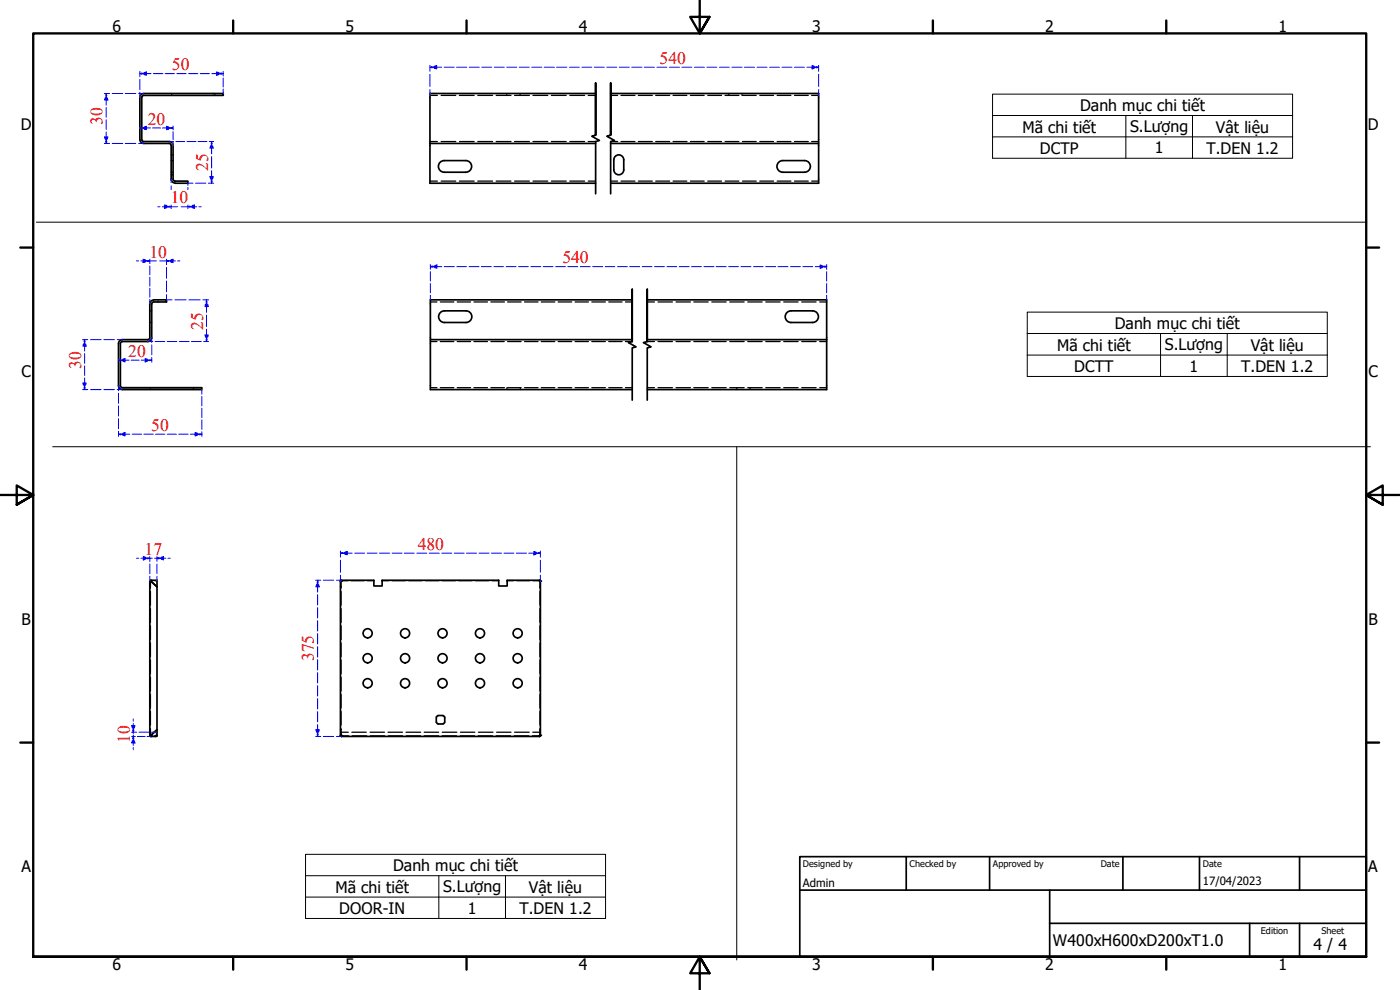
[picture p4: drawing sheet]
<svg xmlns="http://www.w3.org/2000/svg" width="420mm" height="297mm" viewBox="0 0 420 297" stroke-linecap="round" stroke-linejoin="round" font-family="sans-serif">
<!-- layer: Hidden (ISO) -->
<g fill="none" stroke="#000" stroke-width=".38">
<path d="M51.5 28.1v.1M51.5 28.4v.2M64.5 28.1v.1M64.5 28.4v.2M129 28.6h2.3M132.4 28.6h4.4M137.9 28.6h4.4M143.4 28.6h4.4M148.9 28.6h4.5M152.1 28.1v.1M152.1 28.4v.2M154.4 28.6h4.5"/>
<path d="M156.1 28.1v.1M156.1 28.4v.2M160 28.6h4.4M165.5 28.6h4.4M171 28.6h4.5M176.5 28.6h2.3M183.3 28.6h2.1M186.4 28.6h4.2M191.6 28.6h4.2M196.8 28.6h4.2M202 28.6h4.1M207.2 28.6h4.1"/>
<path d="M212.4 28.6h4.1M217.6 28.6h4.1M218.7 28.1v.1M218.7 28.4v.2M222.7 28.1v.1M222.7 28.4v.2M222.8 28.6h4.1M228 28.6h4.2M233.2 28.6h4.2M238.4 28.6h4.2M243.6 28.6h2.1M51.4 48.2h.2"/>
<path d="M51.4 51.7h.2M51.4 52.4h.2M51.4 46.5h.2M51.8 48.2h.1M51.8 51.7h.1M51.8 52.4h.1M51.8 46.5h.1M129 54.3h2.3M129 42.5h2.3M132.4 54.3h4.4M132.4 42.5h4.4M137.9 54.3h4.4"/>
<path d="M137.9 42.5h4.4M143.4 54.3h4.4M143.4 42.5h4.4M148.9 54.3h4.5M148.9 42.5h4.5M154.4 54.3h4.5M154.4 42.5h4.5M160 54.3h4.4M160 42.5h4.4M165.5 54.3h4.4M165.5 42.5h4.4M171 54.3h4.5"/>
<path d="M171 42.5h4.5M176.5 54.3h2.3M176.5 42.5h2.3M183.3 54.3h2.1M183.3 42.5h2.1M186.4 54.3h4.2M186.4 42.5h4.2M191.6 54.3h4.2M191.6 42.5h4.2M196.8 54.3h4.2M196.8 42.5h4.2M202 54.3h4.1"/>
<path d="M202 42.5h4.2M207.2 54.3h4.1M207.2 42.5h4.1M212.4 54.3h4.1M212.4 42.5h4.1M217.6 54.3h4.1M217.6 42.5h4.1M222.8 54.3h4.1M222.8 42.5h4.1M228 54.3h4.2M228 42.5h4.2M233.2 54.3h4.2"/>
<path d="M233.2 42.5h4.2M238.4 54.3h4.2M238.4 42.5h4.2M243.6 54.3h2.1M243.6 42.5h2.1M45 96.8h.1M45 93.3h.1M45.3 96.8h.2M45.3 93.3h.2M129.2 90.6h1.9M132.1 90.6h4.1M137.2 90.6h4"/>
<path d="M142.2 90.6h4.1M147.3 90.6h4.1M152.3 90.6h4.1M157.4 90.6h4.1M162.4 90.6h4.1M167.5 90.6h4.1M172.6 90.6h4M177.6 90.6h4.1M182.7 90.6h4M187.7 90.6h2M194.2 90.6h2.2M197.5 90.6h4.3"/>
<path d="M202.9 90.6h4.3M208.2 90.6h4.3M213.6 90.6h4.3M219 90.6h4.3M224.4 90.6h4.3M229.8 90.6h4.3M235.2 90.6h4.3M240.6 90.6h4.3M246 90.6h2.1M45.1 116.3v.2M45.1 116.7v.2M58 116.3v.2"/>
<path d="M58 116.7v.2M129.2 116.3h1.9M129.2 102.5h1.9M132.1 116.3h4.1M132.1 102.5h4.1M137.2 116.3h4M137.2 102.5h4M142.2 116.3h4.1M142.2 102.5h4.1M147.3 116.3h4.1M147.3 102.5h4M152.1 116.3v.2"/>
<path d="M152.1 116.7v.2M152.3 116.3h4.1M152.3 102.5h4.1M156.1 116.3v.2M156.1 116.7v.2M157.4 116.3h4.1M157.4 102.5h4.1M162.4 116.3h4.1M162.4 102.5h4.1M167.5 116.3h4.1M167.5 102.5h4.1M172.6 116.3h4"/>
<path d="M172.6 102.5h4M177.6 116.3h4.1M177.6 102.5h4.1M182.7 116.3h4M182.7 102.5h4M187.7 116.3h2M187.7 102.5h2M194.2 116.3h2.2M194.2 102.5h2.2M197.5 116.3h4.3M197.5 102.5h4.3M202.9 116.3h4.3"/>
<path d="M202.9 102.5h4.2M208.2 116.3h4.3M208.2 102.5h4.3M213.6 116.3h4.3M213.6 102.5h4.3M219 116.3h4.3M219 102.5h4.3M221.1 116.3v.2M221.1 116.7v.2M224.4 116.3h4.3M224.4 102.5h4.3M225.1 116.3v.2"/>
<path d="M225.1 116.7v.2M229.8 116.3h4.3M229.8 102.5h4.3M235.2 116.3h4.3M235.2 102.5h4.3M240.6 116.3h4.3M240.6 102.5h4.3M246 116.3h2.1M246 102.5h2.1M45 175.8h.1M45.1 174.4v2.1M45.1 177.5v4.1"/>
<path d="M45.3 174.2h.6M46.5 174.2h.6M102.2 176.1h.2M102.2 174.4h.2M102.4 174.4h.1M102.4 174.4v2.1M102.4 177.5v4.1M102.5 174.2h2M105.4 174.2h3.9M110.2 174.2h2M114.7 174.2h2M117.7 174.2h4"/>
<path d="M122.7 174.2h4M127.7 174.2h4M132.7 174.2h4M137.7 174.2h4M142.7 174.2h4M147.7 174.2h2M152.2 174.2h1.9M155.1 174.2h3.9M160 174.2h1.9M162 174.4h.1M162.1 176.1h.1M162.1 174.4h.1"/>
<path d="M162.1 174.4v2.1M162.1 177.5v4.1M45 188.6h.1M45 191.4h.1M45 196.1h.1M45 198.9h.1M45.1 182.6v4.1M45.1 187.8v4.1M45.1 192.9v4.1M45.1 198v4.2M102.4 182.6v4.1M102.4 187.8v4.1"/>
<path d="M102.4 192.9v4.1M102.4 198v4.2M162.1 182.6v4.1M162.1 187.8v4.1M162.1 192.9v4.1M162.1 198v4.2M45 217.2h.1M45 214.7h.1M45 203.6h.1M45 206.4h.1M45.1 203.2v4.1M45.1 208.3v4.2"/>
<path d="M45.1 213.5v4M45.1 218.6v2M47.1 219.7h-.2v.3M102.2 218.9h.1M102.3 218.9h.1M102.4 219.7h2.1M102.4 203.2v4.1M102.4 208.3v4.1M102.4 213.5v4M102.4 218.6v2M105.6 219.7h4.3M111.1 219.7h4.3"/>
<path d="M116.5 219.7h4.3M121.9 219.7h4.3M127.3 219.7h4.3M132.7 219.7h4.4M138.2 219.7h4.3M143.6 219.7h4.4M149 219.7h4.4M154.4 219.7h4.4M159.9 219.7h2.2M162.1 218.9h.1M162.1 203.2v4.1M162.1 208.3v4.1"/>
<path d="M162.1 213.5v4M162.1 218.6v2M45.3 220.8h.5M46.3 220.8h.5M46.8 220.8h.1M46.8 220.8v.2M46.9 220.6l.1 .1M46.9 220.6v.1M46.9 220.3v.3M102.2 220.6h.2M102.4 220.6h.1M102.4 220.7v.1"/>
<path d="M102.4 220.9l.1 .1M102.5 220.8h2.1M105.7 220.8h4.3M111.1 220.8h4.3M116.5 220.8h4.3M121.9 220.8h4.3M127.3 220.8h4.3M132.7 220.8h4.3M138.1 220.8h4.3M143.5 220.8h4.3M148.9 220.8h4.3M154.3 220.8h4.4"/>
<path d="M159.8 220.8h2.1M161.9 220.9v.1M162 220.6h.1M162 220.7v.1M162.1 220.6h.1"/>
</g>
<!-- layer: Break Line (ISO) -->
<path d="M178.8 40.6v-15.7v15.7l-1.2 .3 2.3 1.2-1.1 .4v15.7M183.3 40.6v-15.7v15.7l-1.2 .3 2.3 1.2-1.1 .4v15.7M189.7 102.5v-15.7v15.7l-1.1 .3 2.3 1.3-1.2 .3v15.7M194.2 102.5v-15.7v15.7l-1.1 .3 2.3 1.3-1.2 .3v15.7" fill="none" stroke="#000" stroke-width=".51"/>
<!-- layer: Visible (ISO) -->
<g fill="none" stroke="#000" stroke-width=".51">
<path d="M43.1 28.1h-.3a1.18 1.18 0 0 0-.8 1.2v12.6l.5 .9 .6 .2M43.1 28.6l-.4 .2-.2 .5v12.6l.2 .4 .4 .2M43.2 28.1h23.8v.5h-23.8M178.8 28.1h-49.8v14.9M183.3 28.1h62.4v14.9M43.2 43h7.5M43.2 42.5h7.5M50.8 43l.4 .2 .2 .4v10.2M50.8 42.5l.7 .2 .4 .9v10.2M51.4 53.7l.5 1 .6 .2M51.9 53.7l.2 .5 .4 .1M52.6 54.3h3.8v.7h-3.8"/>
<path d="M129 43v12h49.8M129 43h49.8M133.3 51.7h6.5M133.3 48.2h6.5M133.3 48.2a1.75 1.75 0 0 0-1.7 1.7 1.75 1.75 0 0 0 1.7 1.8M139.8 48.2a1.75 1.75 0 0 1 1.7 1.7 1.75 1.75 0 0 1-1.7 1.8M183.3 43h62.4v12h-62.4M184.8 46.8a1.49 1.49 0 0 1 2.4 1.1v3a1.49 1.49 0 0 1-1.5 1.5 1.49 1.49 0 0 1-1.5-1.5v-2.9zM233.7 48.7l1.2-.5h6.6a1.75 1.75 0 0 1 1.7 1.7 1.75 1.75 0 0 1-1.7 1.8h-6.6a1.75 1.75 0 0 1-1.6-1.1 1.75 1.75 0 0 1 .4-1.9zM45 91.2v10.1l-.2 .4-.4 .2M45.5 91.2v10.1l-.2 .7-.9 .5M46.1 90l-.7 .3-.4 .9"/>
<path d="M46.2 90h3.8v.6h-3.8l-.5 .2-.2 .4M133.3 93.3h6.6M133.3 96.8h6.6M133.4 93.3a1.75 1.75 0 0 0-1.8 1.7 1.75 1.75 0 0 0 1.8 1.8M139.9 93.3a1.75 1.75 0 0 1 1.7 1.7 1.75 1.75 0 0 1-1.7 1.8M189.7 90h-60.5v11.9h60.5M194.2 90h53.9v11.9M243.9 93.3a1.75 1.75 0 0 1 1.7 1.7 1.75 1.75 0 0 1-1.7 1.8M243.9 93.3h-6.5a1.75 1.75 0 0 0-1.8 1.7 1.75 1.75 0 0 0 1.8 1.8h6.5M44.4 101.9l-8 .1a1.18 1.18 0 0 0-.8 1.1v13a1.18 1.18 0 0 0 1.2 .8h23.8v-.6h-23.8l-.5-.2-.2-.4 .1-12.9 .5-.3h7.7M129.2 101.9v15h60.5M194.2 101.9h53.9"/>
<path d="M248.1 101.9v15h-53.9M45 174.4v46.2M45 174.4h.1M45.1 174.4h.2M45.3 174.1v.3h-.3M45.3 174.1v.3M45.3 174.1h1.8v44.8l-1.8 1.7 1.8-1.7v1.8l-.3 .3 .3-.4M45.3 174.4l1.8 1.7M45.3 174.1l-.3 .3M45.3 174.2l-.2 .2M102.2 174.4v46.2M102.5 174.1h9.7v1.7h2.5v-1.7h35v1.7h2.5v-1.7h9.7"/>
<path d="M102.5 174.1l-.3 .3M102.5 174.2l-.3 .2M102.5 174.1v.3h-.3M161.9 174.1l.3 .3h-.3zM161.9 174.2l.3 .2v46.2M130.9 215.2v1.5M131 216.7l.5 .5M131.4 217.2h1.6M131.4 214.7h1.6M131.5 214.7l-.5 .5M132.9 214.7l.5 .5M133.4 216.7l-.5 .5"/>
<path d="M133.5 215.2v1.5M45 220.6h.1M45 220.7l.3 .3M45.1 220.7l.2 .1M45.3 220.6v.4zM45.3 221h1.5M102.2 220.6l.3 .4M102.2 220.6h.2M102.4 220.6l.1 .4M102.4 220.6v.1M102.5 221h59.4M162.1 220.6l-.2 .2"/>
<path d="M162.1 220.6h.1M162.1 220.6l-.1 .1M162.2 220.6l-.3 .4M162.2 220.6h-.3v.4"/>
<circle cx="110.3" cy="197.5" r="1.37"/>
<circle cx="110.3" cy="190" r="1.37"/>
<circle cx="121.6" cy="190" r="1.37"/>
<circle cx="121.6" cy="197.5" r="1.37"/>
<circle cx="132.8" cy="197.5" r="1.37"/>
<circle cx="132.8" cy="190" r="1.37"/>
<circle cx="144" cy="197.5" r="1.37"/>
<circle cx="144" cy="190" r="1.37"/>
<circle cx="155.4" cy="197.5" r="1.37"/>
<circle cx="155.4" cy="190" r="1.37"/>
<circle cx="110.3" cy="205" r="1.37"/>
<circle cx="121.6" cy="205" r="1.37"/>
<circle cx="132.8" cy="205" r="1.37"/>
<circle cx="144" cy="205" r="1.37"/>
<circle cx="155.4" cy="205" r="1.37"/>
</g>
<!-- layer: Hidden (ISO) -->
<g fill="#000">
<circle cx="102.4" cy="174.4" r=".19"/>
<circle cx="161.9" cy="174.4" r=".19"/>
<circle cx="162.1" cy="174.4" r=".19"/>
<circle cx="102.4" cy="220.6" r=".19"/>
<circle cx="161.9" cy="220.6" r=".19"/>
</g>
<!-- layer: Visible (ISO) -->
<g fill="#000">
<circle cx="102.2" cy="174.4" r=".25"/>
<circle cx="102.4" cy="174.4" r=".25"/>
<circle cx="162.1" cy="174.4" r=".25"/>
<circle cx="162.2" cy="174.4" r=".25"/>
<circle cx="102.2" cy="220.6" r=".25"/>
<circle cx="102.4" cy="220.6" r=".25"/>
<circle cx="162.1" cy="220.6" r=".25"/>
<circle cx="162.2" cy="220.6" r=".25"/>
</g>
<!-- layer: Symbol (ISO) -->
<g fill="none" stroke="#000" stroke-width=".3">
<path d="M297.9 34.7v-6.5h90v6.5M297.9 34.7h90v6.4M297.9 34.7v12.8h90v-6.4M337.9 34.7v12.8M357.9 34.7v12.8M297.9 41.1h90M308.3 100.1v-6.5h90v6.5M308.3 100.1h90v6.4M308.3 100.1v12.9h90v-6.5M308.3 106.5h90M348.3 100.1v12.9M368.3 100.1v12.9"/>
<path d="M91.7 262.7v-6.4h90v6.4M91.7 262.7h90v6.5M91.7 262.7v12.9h90v-6.4M91.7 269.2h90M131.7 262.7v12.9M151.7 262.7v12.9"/>
</g>
<!-- layer: Border (ISO) -->
<g fill="none" stroke="#000" stroke-width=".7">
<path d="M70 6.1v3.9M140 6.1v3.9M210 0v10l-2.9-4.9h5.8l-2.9 4.9 2.9-4.9M280 6.1v3.9M350 6.1v3.9M6.1 74.3h3.9M410 74.3h3.9M0 148.5h10l-5-2.8v5.7l5-2.9-5 2.9M420 148.5h-10l5-2.8v5.7l-5-2.9 5 2.9M6.1 222.8h3.9M410 222.8h3.9M10 287.1v-277.1h400v277.1h-400h400"/>
<path d="M70 287.1v3.8M140 287.1v3.8M212.9 292l-2.9-4.9 2.9 4.9h-5.8l2.9-4.9v9.9M280 287.1v3.8M350 287.1v3.8"/>
</g>
<!-- layer: Title (ISO) -->
<path d="M240 257h170v30.1h-170zM272 257v10.1M297 257v10.1M337 257v10.1M360 257v10.1M390 257v10.1M240 267.1h170M315 277h95M315 267.1v20M375 277v10.1M390 277v10.1" fill="none" stroke="#000" stroke-width=".51"/>
<!-- layer: Sketch Geometry (ISO) -->
<path d="M10.9 66.7h399.3M15.8 134h395.5M221.1 134v154" fill="none" stroke="#000" stroke-width=".3"/>
<!-- layer: Dimension (ISO) -->
<path d="M43 167.5h.6M44.3 167.5h.7" fill="none" stroke="#00f" stroke-width=".3"/>
<path d="M43 167l2 .5-2 .5z" fill="#00f"/>
<path d="M43 167.7v.3l.6-.2M43.6 167.2l-.6-.2v.3M44.3 167.3l.7 .2-.7 .2M47.1 167.5h.7M48.5 167.5h.6" fill="none" stroke="#00f" stroke-width=".3"/>
<path d="M47.1 167.5l2-.5v1z" fill="#00f"/>
<g fill="none" stroke="#00f" stroke-width=".3">
<path d="M41 167.5h.7M42.3 167.5h.7M45 167.5h.7M45 167v1.5M45 169.2v2.9M45 172.9v1.5M46.4 167.5h.7M47.1 167v1.5M47.1 169.2v2.9M47.1 172.9v1.5M47.8 167.3l-.7 .2 .7 .2M48.5 167.2l.6-.2v.3"/>
<path d="M49.1 167.7v.3l-.6-.2M49.1 167.5h.7M50.4 167.5h.7M40 221v.6M40 222.3v.6"/>
</g>
<path d="M40 221l.5 1.9h-1z" fill="#00f"/>
<path d="M40 217.7v.7M40 219.1v.6M39.7 222.3l-.2 .6h.3M39.8 221.6l.2-.6 .2 .6M40.3 222.3l.2 .6h-.3" fill="none" stroke="#00f" stroke-width=".3"/>
<path d="M39.5 217.7h1l-.5 2z" fill="#00f"/>
<g fill="none" stroke="#00f" stroke-width=".3">
<path d="M102.2 166h.7M103.5 166h.7M39.5 219.7h1.5M39.8 219.1l.2 .6 .2-.6M39.8 217.7h-.3l.2 .7M40 215.7v.7M40 217v.7M40 219.7v.4M40.2 217.7h.3l-.2 .7M41.7 219.7h3M45.5 219.7h1.4M39.5 221h1.1"/>
<path d="M40 220.5v.5M40 222.9v.7M40 224.3v.7M41.2 221h2.4M44.1 221h1.2"/>
</g>
<path d="M102.2 166l2-.5v1z" fill="#00f"/>
<path d="M102.9 165.8l-.7 .2 .7 .1M103.5 165.7l.7-.2v.3M104.2 166.1v.4l-.7-.2M160.2 166h.6M161.5 166h.7" fill="none" stroke="#00f" stroke-width=".3"/>
<path d="M160.2 165.5l2 .5-2 .5z" fill="#00f"/>
<g fill="none" stroke="#00f" stroke-width=".3">
<path d="M95.3 174.1v.6M95.3 175.4v.7M102.2 165.3v1.9M102.2 168.1v3.6M102.2 172.6v1.8M104.2 166h1.5M106.4 166h3M110.2 166h3M113.9 166h3M117.7 166h2.9M121.3 166h3M125.1 166h3"/>
<path d="M128.8 166h3M132.6 166h3M136.3 166h3M140 166h3M143.8 166h2.9M147.5 166h3M151.3 166h2.9M154.9 166h3.1M158.7 166h1.5M160.2 166.1v.4l.6-.2M160.8 165.7l-.6-.2v.3M161.5 165.8l.7 .2-.7 .1"/>
<path d="M162.2 165.3v1.9M162.2 168.1v3.6M162.2 172.6v1.8"/>
</g>
<path d="M95.3 174.1l.5 2h-1z" fill="#00f"/>
<path d="M95 175.4l-.2 .7h.4M95.2 174.7l.1-.6 .2 .6M95.6 175.4l.2 .7h-.3M95.3 218.9v.7M95.3 220.3v.7" fill="none" stroke="#00f" stroke-width=".3"/>
<path d="M94.8 218.9h1l-.5 2.1z" fill="#00f"/>
<g fill="none" stroke="#00f" stroke-width=".3">
<path d="M35.6 130.3h.6M36.9 130.3h.6M94.7 174.1h1.6M95.3 176.1v1.6M95.3 178.4v3.1M97 174.1h3.1M101 174.1h1.5M95.3 182.3v3.1M95.3 186.2v3.1M95.3 190.1v3.1M95.3 194v3.2M95.3 197.9v3.1"/>
<path d="M95.2 218.9h-.4l.2 .7M95.3 201.8v3.1M95.3 205.7v3.1M95.3 209.6v3.1M95.3 213.5v3.1M95.3 217.4v1.5M95.5 218.9h.3l-.2 .7M94.7 221h1.6M95.2 220.3l.1 .7 .2-.7M97 221h3.1M101 221h1.5"/>
</g>
<path d="M35.6 130.3l1.9-.5v1z" fill="#00f"/>
<path d="M36.2 130.2l-.6 .1 .6 .2M36.9 130l.6-.2v.4M37.5 130.5v.3l-.6-.2M58.5 130.3h.7M59.9 130.3h.7" fill="none" stroke="#00f" stroke-width=".3"/>
<path d="M58.5 129.8l2.1 .5-2.1 .5z" fill="#00f"/>
<g fill="none" stroke="#00f" stroke-width=".3">
<path d="M25.4 114.9v.7M25.4 116.3v.6M35.6 115.7v1.5M35.6 118v3M60.6 116.9v1.4M60.6 119v2.8M35.6 121.8v3M35.6 125.6v3M35.6 129.4v1.5M37.5 130.3h1.4M39.7 130.3h2.8M43.2 130.3h2.8"/>
<path d="M46.7 130.3h2.8M50.2 130.3h2.8M53.7 130.3h2.8M57.1 130.3h1.4M58.5 130.5v.3l.7-.2M59.2 130l-.7-.2v.4M59.9 130.2l.7 .1-.7 .2M60.6 122.5v2.8M60.6 126v2.8M60.6 129.5v1.4"/>
</g>
<path d="M24.9 114.9h.9l-.4 2z" fill="#00f"/>
<path d="M25.2 116.3l.2 .6 .1-.6M25.2 114.9h-.3l.1 .7M25.4 101.9v.6M25.4 103.2v.7M25.5 114.9h.3l-.1 .7" fill="none" stroke="#00f" stroke-width=".3"/>
<path d="M25.4 101.9l.4 2h-.9z" fill="#00f"/>
<g fill="none" stroke="#00f" stroke-width=".3">
<path d="M24.8 101.9h1.6M24.8 116.9h1.6M25 103.2l-.1 .7h.3M25.2 102.5l.2-.6 .1 .6M25.4 103.9v1.4M25.4 106.1v2.9M25.4 109.8v2.9M25.4 113.4v1.5M25.7 103.2l.1 .7h-.3M27.2 101.9h3.2M27.2 116.9h3.2M31.2 101.9h3.2"/>
<path d="M31.2 116.9h3.2M35.2 101.9h1.6M35.2 116.9h1.6M35.6 108.1h.6M36.9 108.1h.6"/>
</g>
<path d="M35.6 108.1l1.9-.5v1z" fill="#00f"/>
<path d="M36.2 107.9l-.6 .2 .6 .2M36.9 107.7l.6-.1v.3M37.5 108.3v.3l-.6-.2M43.6 108.1h.6M44.9 108.1h.6" fill="none" stroke="#00f" stroke-width=".3"/>
<path d="M43.6 107.6l1.9 .5-1.9 .5z" fill="#00f"/>
<path d="M37.5 108.1h1.2M39.4 108.1h2.4M42.4 108.1h1.2M43.6 108.3v.3l.6-.2M44.2 107.7l-.6-.1v.3M44.9 107.9l.6 .2-.6 .2M45.5 101.3v1.5M45.5 103.5v3M45.5 107.2v1.5M62 100.5v.6M62 101.8v.7" fill="none" stroke="#00f" stroke-width=".3"/>
<path d="M61.5 100.5h1l-.5 2z" fill="#00f"/>
<path d="M62 90v.7M62 91.3v.7M61.8 101.8l.2 .7 .2-.7M61.8 100.5h-.3l.2 .6M62.2 100.5h.3l-.1 .6" fill="none" stroke="#00f" stroke-width=".3"/>
<path d="M62 90l.5 2h-1z" fill="#00f"/>
<g fill="none" stroke="#00f" stroke-width=".3">
<path d="M42.9 78.3h.7M44.3 78.3h.7M50 90h1.6M52.5 90h3.4M56.7 90h3.4M60.9 90h1.7M61.7 91.3l-.2 .7h.3M61.8 90.7l.2-.7 .2 .7M62 92v1.7M62 94.5v3.5M62 98.8v1.7M62.4 91.3l.1 .7h-.3"/>
<path d="M44.4 102.5h1.4M46.5 102.5h3M50.2 102.5h2.9M53.8 102.5h3M57.5 102.5h2.9M61.2 102.5h1.4"/>
</g>
<path d="M42.9 77.8l2.1 .5-2.1 .5z" fill="#00f"/>
<path d="M42.9 78.5v.3l.7-.1M43.6 78l-.7-.2v.4M44.3 78.2l.7 .1-.7 .2M50 78.3h.6M51.3 78.3h.6" fill="none" stroke="#00f" stroke-width=".3"/>
<path d="M50 78.3l1.9-.5v1z" fill="#00f"/>
<g fill="none" stroke="#00f" stroke-width=".3">
<path d="M41 78.3h.6M42.3 78.3h.6M45 78.3h1.9M45 77.8v1.3M45 79.8v2.7M47.9 78.3h2.1M49.3 62h.7M50 77.8v1.6M50.6 78.2l-.6 .1 .6 .2M50.7 62h.7M51.3 78l.6-.2v.4M51.9 78.5v.3l-.6-.1"/>
<path d="M51.9 78.3h.7M53.3 78.3h.7M45 83.2v2.6M45 86.5v2.7M45 89.8v1.4M50 80.2v3.3M50 84.3v3.3M50 88.4v1.6"/>
</g>
<path d="M49.3 61.5l2.1 .5-2.1 .5z" fill="#00f"/>
<path d="M49.3 62.2v.3l.7-.2M50 61.6l-.7-.1v.3M50.7 61.8l.7 .2-.7 .2M56.4 62h.6M57.7 62h.7" fill="none" stroke="#00f" stroke-width=".3"/>
<path d="M56.4 62l2-.5v1z" fill="#00f"/>
<g fill="none" stroke="#00f" stroke-width=".3">
<path d="M51.4 53.8v1M51.4 55.8v1.1M56.4 55v.6M56.4 56.2v.7M63.5 52.9v.7M63.5 54.3v.7M47.4 62h.6M48.7 62h.6M51.4 62h1.9M51.4 61.5v.4M51.4 62.2v.4M54.4 62h2"/>
<path d="M56.4 61.5v.4M56.4 62.2v.4M57 61.8l-.6 .2 .6 .2M57.7 61.6l.7-.1v.3M58.4 62.2v.3l-.7-.2M58.4 62h.7M59.7 62h.7"/>
</g>
<path d="M63 52.9h1l-.5 2.1z" fill="#00f"/>
<path d="M63.4 54.3l.1 .7 .2-.7M63.4 52.9h-.4l.2 .7M63.5 42.5v.6M63.5 43.8v.6M63.7 52.9h.3l-.2 .7" fill="none" stroke="#00f" stroke-width=".3"/>
<path d="M63.5 42.5l.5 1.9h-1z" fill="#00f"/>
<g fill="none" stroke="#00f" stroke-width=".3">
<path d="M50 38.4h.6M51.3 38.4h.6M50.7 42.5h1.4M52.8 42.5h2.6M56.1 42.5h2.7M56.4 55h1.5M58.7 55h3.1M59.4 42.5h2.7M62.5 55h1.6M62.8 42.5h1.3M63.2 43.8l-.2 .6h.4M63.4 43.1l.1-.6 .2 .6"/>
<path d="M63.5 44.4v1.8M63.5 47v3.4M63.5 51.2v1.7M63.8 43.8l.2 .6h-.3"/>
</g>
<path d="M50 37.9l1.9 .5-1.9 .5z" fill="#00f"/>
<path d="M42 38.4h.6M43.3 38.4h.6M50 38.6v.3l.6-.1M50.6 38.1l-.6-.2v.4M51.3 38.3l.6 .1-.6 .2" fill="none" stroke="#00f" stroke-width=".3"/>
<path d="M42 38.4l1.9-.5v1z" fill="#00f"/>
<path d="M31.9 28.1v.6M31.9 29.4v.6M42.6 38.3l-.6 .1 .6 .2M43.3 38.1l.6-.2v.4M43.9 38.6v.3l-.6-.1M43.9 38.4h1.2M45.8 38.4h2.4M48.8 38.4h1.2M51.9 37.8v1.2M51.9 39.5v2.4M51.9 42.5v1.2" fill="none" stroke="#00f" stroke-width=".3"/>
<path d="M31.9 28.1l.5 1.9h-1z" fill="#00f"/>
<path d="M31.6 29.4l-.2 .6h.3M31.7 28.7l.2-.6 .2 .6M32.2 29.4l.2 .6h-.3M31.9 41.1v.6M31.9 42.4v.6" fill="none" stroke="#00f" stroke-width=".3"/>
<path d="M31.4 41.1h1l-.5 1.9z" fill="#00f"/>
<g fill="none" stroke="#00f" stroke-width=".3">
<path d="M31.3 28.1h1.6M31.9 30v1.5M31.9 32.2v3M31.9 35.9v2.9M31.9 39.6v1.5M33.7 28.1h3.1M37.6 28.1h3.2M41.6 28.1h1.6M42 22.1h.6M43.3 22.1h.6M31.3 43h1.6M31.7 42.4l.2 .6 .2-.6"/>
<path d="M31.7 41.1h-.3l.2 .6M32.1 41.1h.3l-.2 .6M33.7 43h3.1M37.6 43h3.2M41.6 43h1.6"/>
</g>
<path d="M42 22.1l1.9-.5v1z" fill="#00f"/>
<path d="M42.6 21.9l-.6 .2 .6 .2M43.3 21.8l.6-.2v.3M43.9 22.3v.3l-.6-.2M65 22.1h.7M66.3 22.1h.7" fill="none" stroke="#00f" stroke-width=".3"/>
<path d="M65 21.6l2 .5-2 .5z" fill="#00f"/>
<g fill="none" stroke="#00f" stroke-width=".3">
<path d="M42 21.4v1.6M42 23.8v3.1M42 27.7v1.6M43.9 22.1h1.4M46 22.1h2.9M49.6 22.1h2.8M53.1 22.1h2.8M56.6 22.1h2.8M60.1 22.1h2.8M63.6 22.1h1.4M65 22.3v.3l.7-.2M65.7 21.8l-.7-.2v.3"/>
<path d="M66.3 21.9l.7 .2-.7 .2M67 21.4v1.4M67 23.4v2.7M67 26.7v1.4M129.2 80h.6M130.5 80h.6"/>
</g>
<path d="M129.2 80l1.9-.5v1z" fill="#00f"/>
<path d="M129.8 79.8l-.6 .2 .6 .2M130.5 79.7l.6-.2v.3M246.1 80h.7M247.5 80h.6M131.1 80.2v.3l-.6-.2" fill="none" stroke="#00f" stroke-width=".3"/>
<path d="M246.1 79.5l2 .5-2 .5z" fill="#00f"/>
<g fill="none" stroke="#00f" stroke-width=".3">
<path d="M243.7 20.2h.6M245 20.2h.7M129.2 79.4v1.4M131.1 80h1.5M133.3 80h3M137.1 80h2.9M140.8 80h3M144.5 80h2.9M148.2 80h2.9M151.9 80h3M155.6 80h3M159.3 80h3"/>
<path d="M163 80h3M166.8 80h2.9M170.4 80h3M174.2 80h2.9M177.9 80h2.9M181.6 80h2.9M185.3 80h3M189 80h3M192.7 80h2.9M196.4 80h3M200.2 80h2.9M203.8 80h3"/>
<path d="M207.5 80h3M211.3 80h2.9M214.9 80h3M218.7 80h2.9M222.4 80h3M226.1 80h2.9M229.8 80h3M233.5 80h3M237.2 80h3M240.9 80h3M244.7 80h1.4M246.8 79.7l-.7-.2v.3"/>
<path d="M247.5 79.8l.6 .2-.6 .2M248.1 79.4v1.4M129.2 81.5v2.8M129.2 85.1v2.8M129.2 88.6v1.4M246.1 80.2v.3l.7-.2M248.1 81.5v2.8M248.1 85.1v2.8M248.1 88.6v1.4"/>
</g>
<path d="M243.7 19.7l2 .5-2 .5z" fill="#00f"/>
<path d="M244.3 19.9l-.6-.2v.3M245 20l.7 .2-.7 .2M129 20.2h.7M130.4 20.2h.7M243.7 20.4v.3l.6-.2" fill="none" stroke="#00f" stroke-width=".3"/>
<path d="M129 20.2l2.1-.5v1z" fill="#00f"/>
<g fill="none" stroke="#00f" stroke-width=".3">
<path d="M129 19.6v1.8M129.7 20l-.7 .2 .7 .2M130.4 19.9l.7-.2v.3M245.7 19.6v1.8M129 22.3v3.7M129 26.8v1.8M131.1 20.4v.3l-.7-.2M131.1 20.2h1.4M133.3 20.2h3M137 20.2h3.1M140.8 20.2h3M144.6 20.2h3"/>
<path d="M148.3 20.2h3M152.1 20.2h3M155.8 20.2h3M159.6 20.2h3M163.3 20.2h3.1M167.1 20.2h3M170.9 20.2h3M174.6 20.2h3M178.4 20.2h3M182.1 20.2h3M185.9 20.2h2.9M189.6 20.2h3.1"/>
<path d="M193.4 20.2h3M197.2 20.2h3M200.9 20.2h3M204.7 20.2h2.9M208.4 20.2h3M212.2 20.2h2.9M215.9 20.2h3M219.6 20.2h3.1M223.4 20.2h3M227.2 20.2h3M230.9 20.2h3M234.7 20.2h3"/>
<path d="M238.4 20.2h3M242.2 20.2h1.5M245.7 22.3v3.7M245.7 26.8v1.8"/>
</g>
<g font-size="5.3" fill="#f00">
<text x="51.6" y="21">50</text>
<text x="197.9" y="19.1">540</text>
<text x="30.8" y="37.5" transform="rotate(-90 30.8 37.5)">30</text>
<text x="44.3" y="37.4">20</text>
<text x="62.5" y="51.4" transform="rotate(-90 62.5 51.4)">25</text>
<text x="51.2" y="60.9">10</text>
<text x="44.8" y="77.3">10</text>
<text x="168.8" y="78.9">540</text>
<text x="61" y="98.9" transform="rotate(-90 61 98.9)">25</text>
<text x="38.5" y="107">20</text>
<text x="24.3" y="110.8" transform="rotate(-90 24.3 110.8)">30</text>
<text x="45.4" y="129.3">50</text>
<text x="43.4" y="166.4">17</text>
<text x="125.3" y="164.9">480</text>
<text x="94.2" y="198.4" transform="rotate(-90 94.2 198.4)">375</text>
<text x="38.9" y="223" transform="rotate(-90 38.9 223)">10</text>
</g>
<g font-size="4.8">
<text x="33.7" y="9.6">6</text>
<text x="103.7" y="9.6">5</text>
<text x="173.7" y="9.6">4</text>
<text x="243.7" y="9.6">3</text>
<text x="313.7" y="9.6">2</text>
<text x="383.7" y="9.6">1</text>
<text x="324.2" y="33.4">Danh mục chi tiết</text>
<text x="6.2" y="38.9">D</text>
<text x="306.8" y="39.9">Mã chi tiết</text>
<text x="339.2" y="39.7">S.Lượng</text>
<text x="364.9" y="39.9">Vật liệu</text>
<text x="410.5" y="38.9">D</text>
<text x="312.1" y="46.1">DCTP</text>
<text x="346.6" y="46">1</text>
<text x="362.1" y="46.1">T.DEN 1.2</text>
<text x="334.6" y="98.9">Danh mục chi tiết</text>
<text x="317.2" y="105.3">Mã chi tiết</text>
<text x="349.6" y="105.1">S.Lượng</text>
<text x="375.3" y="105.3">Vật liệu</text>
<text x="6.4" y="113.1">C</text>
<text x="322.4" y="111.5">DCTT</text>
<text x="357" y="111.5">1</text>
<text x="372.5" y="111.5">T.DEN 1.2</text>
<text x="410.7" y="113.1">C</text>
<text x="6.4" y="187.4">B</text>
<text x="410.7" y="187.4">B</text>
<text x="6.4" y="261.7">A</text>
<text x="118" y="261.5">Danh mục chi tiết</text>
<text x="410.7" y="261.7">A</text>
<text x="100.6" y="268">Mã chi tiết</text>
<text x="133" y="267.8">S.Lượng</text>
<text x="158.7" y="268">Vật liệu</text>
<text x="101.8" y="274.2">DOOR-IN</text>
<text x="140.4" y="274.1">1</text>
<text x="155.9" y="274.2">T.DEN 1.2</text>
<text x="316" y="283.8">W400xH600xD200xT1.0</text>
<text x="394.2" y="285">4 / 4</text>
<text x="33.7" y="290.9">6</text>
<text x="103.7" y="290.9">5</text>
<text x="173.7" y="290.9">4</text>
<text x="243.7" y="290.9">3</text>
<text x="313.7" y="290.9">2</text>
<text x="383.7" y="290.9">1</text>
</g>
<g font-size="3.4">
<text x="241" y="266">Admin</text>
<text x="361" y="265.5">17/04/2023</text>
</g>
<g font-size="2.7">
<text x="241" y="260.1">Designed by</text>
<text x="273" y="260.1">Checked by</text>
<text x="298" y="260.1">Approved by</text>
<text x="330.3" y="260">Date</text>
<text x="361" y="260">Date</text>
<text x="378.4" y="280.1">Edition</text>
<text x="396.6" y="280.1">Sheet</text>
</g>
</svg>
